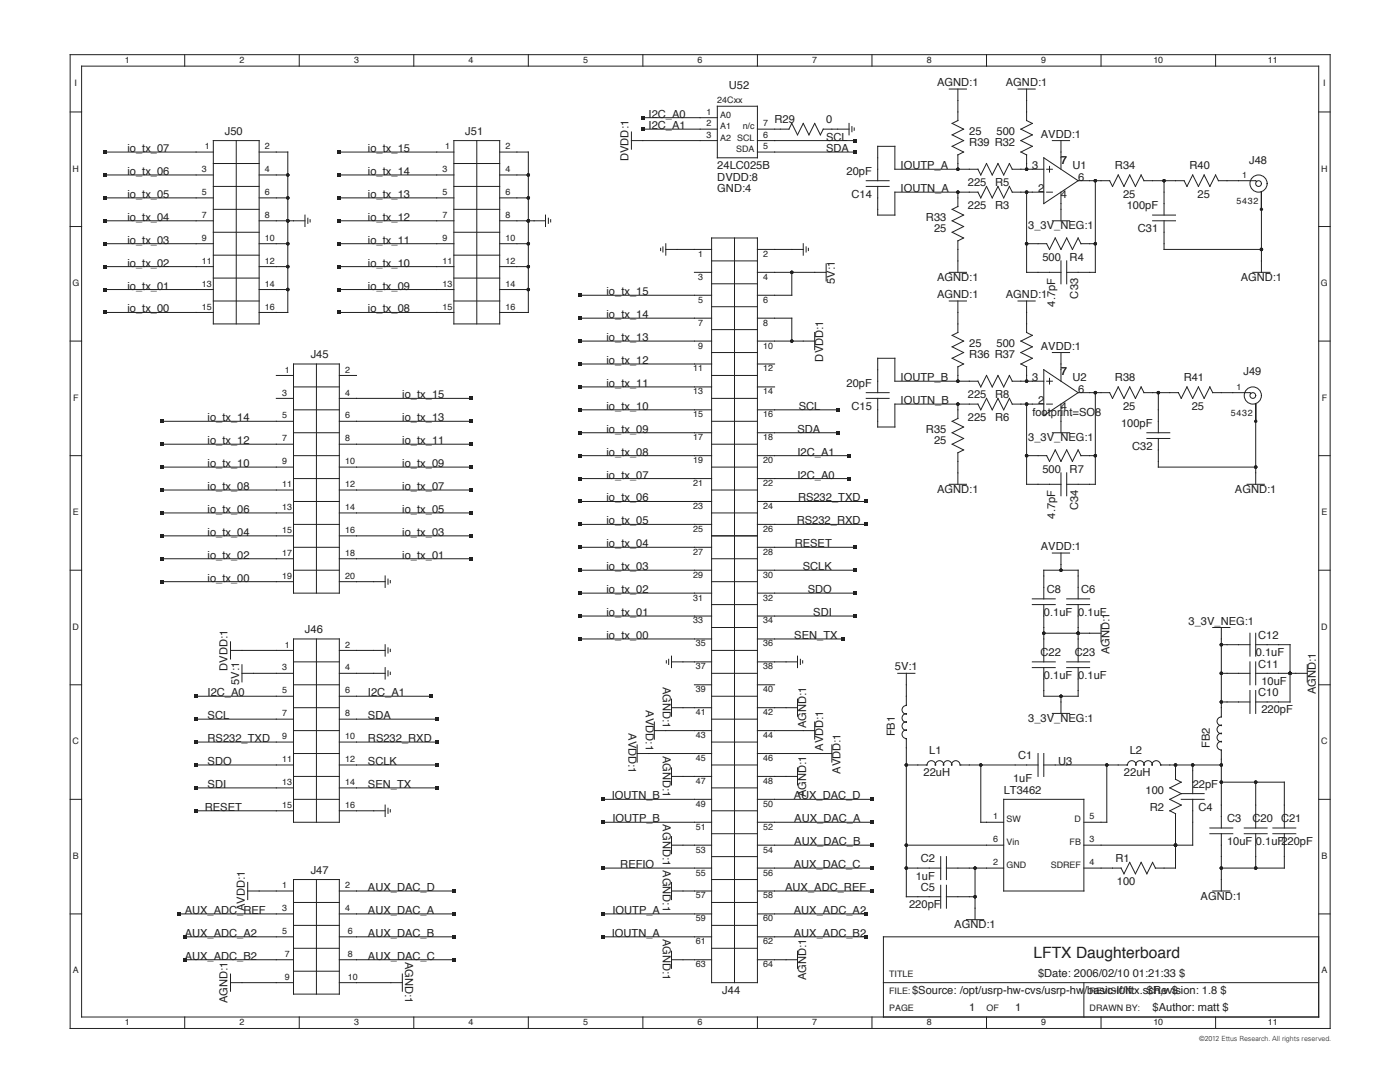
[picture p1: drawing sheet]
<svg xmlns="http://www.w3.org/2000/svg" width="279mm" height="216mm" viewBox="0 0 279 216" stroke-linecap="round" stroke-linejoin="round" font-family="sans-serif">
<g fill="none" stroke="#231f20" stroke-width=".2">
<path d="M14 10.9h251.5v194.3h-251.5zM16.3 13.2h246.9v189.7h-246.9zM36.9 10.9v2.3M59.7 10.9v2.3M82.6 10.9v2.3M105.4 10.9v2.3M128.3 10.9v2.3M151.2 10.9v2.3M174 10.9v2.3M189.4 17.8h3.5M191.2 17.8v6.3l-1.2 .5 2.3 1.2-2.3 1.1 2.3 1.2-2.3 1.1 2.3 1.1-1.1 .6M196.9 10.9v2.3"/>
<path d="M203.2 17.8h3.4M204.9 17.8v6.3l1.1 .5-2.3 1.2 2.3 1.1-2.3 1.2 2.3 1.1-2.3 1.1 1.2 .6M219.7 10.9v2.3M242.6 10.9v2.3M14 22.3h2.3M20.9 30.3h21.7M20.9 34.9h21.7M20.9 39.5h21.7M42.6 28.1h9.1v36.5h-9.1zM42.6 37.2h9.1M42.6 32.6h9.1M47.1 28.1v36.5"/>
<path d="M51.7 30.3h5.7v32h-5.7M51.7 34.9h5.7M51.7 39.5h5.7M67.7 30.3h22.9M67.7 34.9h22.9M67.7 39.5h22.9M90.6 37.2h9.1M90.6 32.6h9.1M90.6 28.1h9.1v36.5h-9.1zM95.2 28.1v36.5M99.7 30.3h5.7v32h-5.7M99.7 34.9h5.7"/>
<path d="M99.7 39.5h5.7M126 26.3v3.5M126 28.1h17.2M128.3 23.5h14.9M128.3 25.8h14.9M143.2 21.2h8v10.3h-8zM151.2 30.3h19.4M151.2 28.1h19.4M151.2 25.8h6.2l.6-1.2 1.2 2.3 1.1-2.3 1.1 2.3 1.2-2.3 1.1 2.3M169.4 25.8h-5.1l-.6 1.1M169.4 24.6v2.3M170 25.3v1"/>
<path d="M170.5 25.5v.5M172.9 36.1h4.5M172.9 37.2h4.5M175.2 37.2v5.7h3.4v-4.6h16.6l.5 1.2 1.2-2.3 1.1 2.3 1.2-2.3 1.1 2.3 1.2-2.3M191.2 30.9v2.9M191.2 38.3v2.9l-1.2 .6 2.3 1.1-2.3 1.2 2.3 1.1-2.3 1.1 2.3 1.2-1.1 .6v6.2M201.4 32.6l.6 1.2h6.3M201.4 37.2l.6 1.1h6.3M201.5 32.6l-1.2 2.3-1.1-2.3-1.2 2.3-1.1-2.3-1.2 2.3-.5-1.1h-16.6v-4.6h-3.4v6.9M204.9 38.3v16h6.8M204.9 30.9v2.9M208.3 31.5l6.9 4.6-6.9 4.5z"/>
<path d="M208.9 33.8h1.1M208.9 38.3h1.1M209.5 33.2v1.1M210 28.1h3.5M211.7 28.1v5.7M211.7 38.3v5.8M218.6 36.1v18.2h-5.7M227.7 34.9l.6 1.2h8l.6 1.1 1.1-2.3 1.2 2.3 1.1-2.3 1.2 2.3 1.1-2.3 .6 1.2M227.7 34.9l-1.1 2.3-1.1-2.3-1.2 2.3-1.1-2.3-1.2 2.3-.5-1.1h-6.3M232.3 36.1v6.8M243.1 36.1h7.5l.2 .1M251.7 38.3v16"/>
<path d="M263.2 22.3h2.3M14 45.2h2.3M20.9 48.6h21.7M20.9 44.1h21.7M20.9 57.8h21.7M20.9 53.2h21.7M42.6 41.8h9.1M42.6 46.3h9.1M42.6 55.5h9.1M42.6 50.9h9.1M51.7 48.6h5.7M51.7 44.1h9.2"/>
<path d="M51.7 57.8h5.7M51.7 53.2h5.7M60.9 42.9v2.3M61.4 43.5v1.1M61.9 43.8v.5M67.7 48.6h22.9M67.7 44.1h22.9M67.7 57.8h22.9M67.7 53.2h22.9M90.6 41.8h9.1M90.6 46.3h9.1M90.6 55.5h9.1"/>
<path d="M90.6 50.9h9.1M99.7 48.6h5.7M99.7 44.1h9.2M99.7 57.8h5.7M99.7 53.2h5.7M108.9 42.9v2.3M109.4 43.5v1.1M109.9 43.8v.5M115.7 58.9h26.3M131.8 49.5v.5M132.3 49.3v1M132.9 49.8h9.1"/>
<path d="M132.9 48.6v2.3M138.6 54.3h3.4M142 47.5h9.2v148.6h-9.2zM142 52.1h9.2M142 56.6h9.2M146.6 47.5v148.6M151.2 49.8h9.1M151.2 54.3h13.7M158 54.3v4.6h-6.8M160.3 48.6v2.3M160.9 49.3v1M161.3 49.5v.5"/>
<path d="M164.9 52.6v3.5M189.4 54.3h3.5M210 44.1h3.5M211.7 52.1v4.5M212.9 52.1v4.5M215.2 47.5l.5 1.1h2.9M215.2 47.5l-1.2 2.3-1.1-2.3-1.2 2.3-1.1-2.3-1.1 2.3-.6-1.2h-4M230 44.1h4.6M230 42.9h4.6M232.3 44.1v5.7h19.4M250 54.3h3.5M263.2 45.2h2.3"/>
<path d="M14 68.1h2.3M20.9 62.3h21.7M42.6 60.1h9.1M55.1 74.9h3.5M55.1 79.5h3.5M58.6 72.6h9.1v45.8h-9.1zM58.6 77.2h9.1M63.1 72.6v45.8M67.7 74.9h3.4M67.7 79.5h26.3M67.7 62.3h22.9M90.6 60.1h9.1"/>
<path d="M115.7 63.5h26.3M115.7 68.1h26.3M115.7 72.6h26.3M115.7 77.2h26.3M142 74.9h9.2M142 65.8h9.2M142 61.2h9.2M142 70.3h9.2M142 79.5h9.2M151.2 63.5h6.8v4.6M151.2 68.1h11.4M151.2 72.6h3.4"/>
<path d="M151.2 77.2h3.4M162.6 66.3v3.5M172.9 79.5h4.5M172.9 78.3h4.5M175.2 79.5v5.7h3.4v-4.6h16.6l.5 1.2 1.2-2.3 1.1 2.3 1.2-2.3 1.1 2.3 1.2-2.3M189.4 60.1h3.5M191.2 60.1v6.2l-1.2 .6 2.3 1.2-2.3 1.1 2.3 1.1-2.3 1.2 2.3 1.1-1.1 .6v2.9M201.4 74.9l.6 1.2h6.3M201.4 79.5l.6 1.1h6.3M201.5 74.9l-1.2 2.3-1.1-2.3-1.2 2.3-1.1-2.3-1.2 2.3-.5-1.1h-16.6v-4.6h-3.4v6.8M203.2 60.1h3.4M204.9 60.1v6.2l1.1 .6-2.3 1.2 2.3 1.1-2.3 1.1 2.3 1.2-2.3 1.1 1.2 .6v2.9"/>
<path d="M208.3 73.8l6.9 4.5-6.9 4.6zM208.9 76.1h1.1M209.5 75.5v1.1M210 70.3h3.5M211.7 70.3v5.8M218.6 78.3v18.3h-5.7M227.7 77.2l.6 1.1h6.9l.5 1.2 1.2-2.3 1.1 2.3 1.2-2.3 1.1 2.3 1.2-2.3 .5 1.1M227.7 77.2l-1.1 2.3-1.1-2.3-1.2 2.3-1.1-2.3-1.2 2.3-.5-1.2h-6.3M231.2 78.3v8M242 78.3h7.5l.1 .2M263.2 68.1h2.3M14 90.9h2.3"/>
<path d="M32.3 88.6h26.3M32.3 84.1h26.3M32.3 93.2h26.3M32.3 97.8h26.3M58.6 81.8h9.1M58.6 86.3h9.1M58.6 90.9h9.1M58.6 95.5h9.1M67.7 88.6h26.3M67.7 84.1h26.3M67.7 93.2h26.3M67.7 97.8h26.3"/>
<path d="M115.7 81.8h26.3M115.7 86.3h26.3M115.7 90.9h26.3M115.7 95.5h26.3M142 88.6h9.2M142 84.1h9.2M142 93.2h9.2M142 97.8h9.2M151.2 81.8h16M151.2 86.3h16M151.2 90.9h18.2M151.2 95.5h18.2"/>
<path d="M189.4 96.6h3.5M191.2 80.6v2.9M191.2 83.5l-1.2 .6 2.3 1.1-2.3 1.1 2.3 1.2-2.3 1.1 2.3 1.2-1.1 .5v6.3M204.9 80.6v16h6.8M208.9 80.6h1.1M210 86.3h3.5M211.7 80.6v5.7M211.7 94.3v4.6M212.9 94.3v4.6M215.2 89.8l.5 1.1h2.9M215.2 89.8l-1.2 2.3-1.1-2.3-1.2 2.3-1.1-2.3-1.1 2.3-.6-1.2h-4M228.9 86.3h4.6"/>
<path d="M228.9 87.5h4.6M231.2 87.5v5.7h19.4M248.9 96.6h3.4M250.6 80.6v16M263.2 90.9h2.3M14 113.8h2.3M32.3 102.4h26.3M32.3 111.5h26.3M32.3 116.1h26.3M32.3 106.9h26.3M58.6 100.1h9.1M58.6 104.6h9.1"/>
<path d="M58.6 109.2h9.1M58.6 113.8h9.1M67.7 102.4h26.3M67.7 111.5h26.3M67.7 116.1h9.2M67.7 106.9h26.3M76.9 114.9v2.3M77.4 115.6v1M77.9 115.8v.5M115.7 100.1h26.3M115.7 104.6h26.3M115.7 109.2h26.3"/>
<path d="M115.7 113.8h26.3M115.7 118.4h26.3M142 102.4h9.2M142 111.5h9.2M142 116.1h9.2M142 106.9h9.2M151.2 100.1h21.7M151.2 104.6h21.7M151.2 109.2h19.4M151.2 113.8h19.4M151.2 118.4h19.4M206 119.5h4.6"/>
<path d="M208.3 119.5v-5.7h6.9v5.7M210 110.4h3.5M211.7 110.4v3.4M212.9 119.5h4.6M263.2 113.8h2.3M14 136.6h2.3M39.1 138.9h19.5M46 129.8h12.6M46 128.1v3.4M48.3 134.4h10.3M48.3 132.6v3.5M58.6 127.5h9.1v36.6h-9.1z"/>
<path d="M58.6 132.1h9.1M58.6 136.6h9.1M63.1 127.5v36.6M67.7 129.8h9.2M67.7 134.4h9.2M67.7 138.9h18.3M76.9 128.6v2.3M76.9 133.2v2.3M77.4 129.3v1M77.4 133.8v1.1M77.9 129.6v.4M77.9 134.1v.5"/>
<path d="M115.7 122.9h26.3M115.7 127.5h26.3M133 131.8v.5M133.4 131.6v1M134 132.1h8M134 130.9v2.3M134 139.5v3.4M138.6 136.6h3.4M142 120.6h9.2M142 125.2h9.2M142 129.8h9.2M142 134.4h9.2"/>
<path d="M142 138.9h9.2M151.2 122.9h19.4M151.2 127.5h17.1M151.2 132.1h8M151.2 136.6h3.4M159.2 130.9v2.3M159.2 139.5v3.4M159.7 131.6v1M160.2 131.8v.5M179.2 134.4h3.4M180.9 134.4v6.4a.84 .84 0 0 0-.9 .8 .84 .84 0 0 0 .9 .8 .82 .82 0 0 0-.9 .9 .82 .82 0 0 0 .9 .8 .82 .82 0 0 0-.9 .8 .82 .82 0 0 0 .9 .8 .84 .84 0 0 0-.9 .8 .84 .84 0 0 0 .9 .9v31.5h6.8M206 120.6h4.6"/>
<path d="M206 132.1h4.6M206 133.2h4.6M208.3 126.4h11.4M208.3 133.2v5.7h6.9v-5.7M208.3 120.6v11.5M211.7 138.9v3.5M212.9 120.6h4.6M212.9 132.1h4.6M212.9 133.2h4.6M215.2 120.6v11.5M219.7 124.6v3.5M242 125.2h3.5"/>
<path d="M243.7 134.4h5.8M243.7 128.6h5.8M243.7 125.2v17.9a.84 .84 0 0 0-.8 .8 .84 .84 0 0 0 .9 .8 .82 .82 0 0 0-.9 .8 .82 .82 0 0 0 .9 .9 .82 .82 0 0 0-.9 .8 .82 .82 0 0 0 .9 .8 .84 .84 0 0 0-.9 .8 .84 .84 0 0 0 .8 .8v15.6M249.5 126.4v4.5M249.5 132.1v4.5M249.5 137.8v4.6M250.6 134.4h10.3M250.6 128.6h6.9v11.5h-6.9M250.6 126.4v4.5M250.6 132.1v4.5M250.6 137.8v4.6M260.9 132.6v3.5"/>
<path d="M263.2 136.6h2.3M14 159.5h2.3M39.1 143.5h19.5M39.1 148.1h19.5M39.1 152.6h19.5M39.1 157.2h19.5M58.6 141.2h9.1M58.6 145.8h9.1M58.6 150.4h9.1M58.6 154.9h9.1M58.6 159.5h9.1M67.7 143.5h19.5"/>
<path d="M67.7 148.1h19.5M67.7 152.6h19.5M67.7 157.2h19.5M120.3 159.5h21.7M127.2 148.6v3.5M127.2 150.4h14.8M130.6 144.1v3.4M130.6 145.8h11.4M134 153.2v3.4M134 141.2h8M134 154.9h8M142 143.5h9.2"/>
<path d="M142 148.1h9.2M142 152.6h9.2M142 157.2h9.2M151.2 141.2h8M151.2 145.8h11.4M151.2 150.4h14.8M151.2 154.9h8M151.2 159.5h22.8M159.2 153.2v3.4M162.6 144.1v3.4M166 148.6v3.5M180.9 152.6h4.1a.84 .84 0 0 1 .9-.8 .84 .84 0 0 1 .8 .9 .82 .82 0 0 1 .8-.9 .82 .82 0 0 1 .8 .9 .82 .82 0 0 1 .8-.9 .82 .82 0 0 1 .8 .9 .84 .84 0 0 1 .8-.9 .84 .84 0 0 1 .9 .8h15.6"/>
<path d="M195.7 152.6v11.5h4.6M200.3 159.5h16v18.3h-16zM207.2 150.4v4.5M208.3 152.6h16.7a.84 .84 0 0 1 .9-.8 .84 .84 0 0 1 .8 .9 .82 .82 0 0 1 .8-.9 .82 .82 0 0 1 .8 .9 .82 .82 0 0 1 .8-.9 .82 .82 0 0 1 .8 .9 .84 .84 0 0 1 .8-.9 .84 .84 0 0 1 .9 .8h12.1M208.3 150.4v4.5M210 142.4h3.5M220.9 152.6v11.5h-4.6M234.6 152.6v2.9l1.1 .6-2.2 1.1 2.2 1.2M235.7 159.5h4.6M235.7 158.4h4.6M235.7 158.4l-2.2 1.1 2.2 1.1-2.2 1.2 1.1 .6v10.8h-4M238 159.5v9.1h-21.7"/>
<path d="M238 152.6v5.8M243.7 140.1h5.8M243.7 156.1h12.6v9.1M250.6 156.1v9.1M263.2 159.5h2.3M39.1 161.8h19.5M49.4 176.1v3.4M49.4 177.8h9.2M58.6 175.5h9.1v22.9h-9.1zM63.1 175.5v22.9M67.7 161.8h9.2M67.7 177.8h22.9"/>
<path d="M76.9 160.6v2.3M77.4 161.3v1M77.9 161.6v.4M120.3 173.2h21.7M120.3 164.1h21.7M134 166.9v3.5M134 176.1v3.4M134 168.6h8M134 177.8h8M142 161.8h9.2M142 166.4h9.2M142 170.9h9.2"/>
<path d="M142 175.5h9.2M151.2 164.1h22.8M151.2 168.6h22.8M151.2 173.2h22.8M151.2 177.8h22.8M180.9 168.6h19.4M180.9 173.2h6.8M187.7 170.9v4.6M187.7 176.6v4.6M188.9 173.2h11.4M188.9 170.9v4.6M188.9 176.6v4.6"/>
<path d="M188.9 178.9h5.7M194.6 173.2v10.3M216.3 173.2h7.4l.6 1.2 1.2-2.3 1.1 2.3 1.1-2.3 1.2 2.3 1.1-2.3 .6 1.1M241.5 166.4h4.5M241.5 165.2h4.5M242 177.8h3.5M243.7 166.4v11.4M248.3 166.4h4.6M248.3 165.2h4.6M250.6 166.4v6.8M254 166.4h4.6M254 165.2h4.6"/>
<path d="M256.3 166.4v6.8h-12.6M14 182.4h2.3M35.7 182.4h22.9M36.9 186.9h21.7M36.9 191.5h21.7M46 196.1h12.6M46 194.4v3.4M58.6 180.1h9.1M58.6 189.2h9.1M58.6 184.6h9.1M58.6 193.8h9.1M67.7 196.1h12.6"/>
<path d="M67.7 182.4h22.9M67.7 186.9h22.9M67.7 191.5h22.9M80.3 194.4v3.4M120.3 182.4h21.7M120.3 186.9h21.7M134 189.8v3.4M134 191.5h8M142 180.1h9.2M142 189.2h9.2M142 184.6h9.2M151.2 182.4h21.7"/>
<path d="M151.2 186.9h21.7M151.2 191.5h8M159.2 189.8v3.4M176.3 196.1h86.9M192.9 183.5h3.4M216.3 196.1v6.8M263.2 186.9h-86.9v16M263.2 182.4h2.3M36.9 202.9v2.3M59.7 202.9v2.3M82.6 202.9v2.3M105.4 202.9v2.3"/>
<path d="M128.3 202.9v2.3M151.2 202.9v2.3M174 202.9v2.3M196.9 202.9v2.3M219.7 202.9v2.3M242.6 202.9v2.3"/>
<circle cx="251.2" cy="36.6" r="1.71"/>
<circle cx="251.2" cy="36.6" r=".57"/>
<circle cx="250" cy="78.9" r="1.71"/>
<circle cx="250" cy="78.9" r=".57"/>
</g>
<g fill="#231f20">
<path d="M172.5 104.3h.7v.7h-.7z"/>
<path d="M172.5 99.7h.7v.7h-.7z"/>
<path d="M166.8 86h.7v.7h-.7z"/>
<path d="M166.8 81.4h.7v.7h-.7z"/>
<path d="M170.2 113.4h.7v.7h-.7z"/>
<path d="M170.2 108.9h.7v.7h-.7z"/>
<path d="M170.2 118h.7v.7h-.7z"/>
<path d="M168 127.2h.6v.6h-.6z"/>
<path d="M170.2 122.6h.7v.7h-.7z"/>
<path d="M173.7 159.2h.7v.6h-.7z"/>
<path d="M173.7 163.7h.7v.7h-.7z"/>
<path d="M173.7 168.3h.7v.7h-.7z"/>
<path d="M173.7 172.9h.7v.7h-.7z"/>
<path d="M172.5 182h.7v.7h-.7z"/>
<path d="M173.7 177.4h.7v.7h-.7z"/>
<path d="M172.5 186.6h.7v.7h-.7z"/>
<path d="M120 182h.6v.7h-.6z"/>
<path d="M120 186.6h.6v.7h-.6z"/>
<path d="M120 163.7h.6v.7h-.6z"/>
<path d="M120 159.2h.6v.6h-.6z"/>
<path d="M120 172.9h.6v.7h-.6z"/>
<path d="M115.4 58.6h.7v.7h-.7z"/>
<path d="M115.4 63.1h.7v.7h-.7z"/>
<path d="M115.4 76.9h.7v.6h-.7z"/>
<path d="M115.4 67.7h.7v.7h-.7z"/>
<path d="M115.4 72.3h.7v.7h-.7z"/>
<path d="M115.4 90.6h.7v.7h-.7z"/>
<path d="M115.4 81.4h.7v.7h-.7z"/>
<path d="M115.4 86h.7v.7h-.7z"/>
<path d="M115.4 104.3h.7v.7h-.7z"/>
<path d="M115.4 95.2h.7v.6h-.7z"/>
<path d="M115.4 99.7h.7v.7h-.7z"/>
<path d="M115.4 118h.7v.7h-.7z"/>
<path d="M115.4 108.9h.7v.7h-.7z"/>
<path d="M115.4 113.4h.7v.7h-.7z"/>
<path d="M115.4 127.2h.7v.6h-.7z"/>
<path d="M115.4 122.6h.7v.7h-.7z"/>
<path d="M170.2 27.7h.7v.7h-.7z"/>
<path d="M170.2 30h.7v.7h-.7z"/>
<path d="M93.7 79.1h.7v.7h-.7z"/>
<path d="M31.9 83.7h.7v.7h-.7z"/>
<path d="M93.7 88.3h.7v.7h-.7z"/>
<path d="M93.7 83.7h.7v.7h-.7z"/>
<path d="M31.9 88.3h.7v.7h-.7z"/>
<path d="M31.9 97.4h.7v.7h-.7z"/>
<path d="M31.9 92.9h.7v.6h-.7z"/>
<path d="M93.7 92.9h.7v.6h-.7z"/>
<path d="M93.7 102h.7v.7h-.7z"/>
<path d="M93.7 97.4h.7v.7h-.7z"/>
<path d="M31.9 102h.7v.7h-.7z"/>
<path d="M31.9 111.2h.7v.6h-.7z"/>
<path d="M31.9 106.6h.7v.7h-.7z"/>
<path d="M93.7 106.6h.7v.7h-.7z"/>
<path d="M31.9 115.7h.7v.7h-.7z"/>
<path d="M93.7 111.2h.7v.6h-.7z"/>
<path d="M38.8 143.2h.7v.6h-.7z"/>
<path d="M86.8 143.2h.7v.6h-.7z"/>
<path d="M38.8 147.7h.7v.7h-.7z"/>
<path d="M86.8 147.7h.7v.7h-.7z"/>
<path d="M86.8 156.9h.7v.7h-.7z"/>
<path d="M38.8 156.9h.7v.7h-.7z"/>
<path d="M38.8 152.3h.7v.7h-.7z"/>
<path d="M86.8 152.3h.7v.7h-.7z"/>
<path d="M36.5 191.2h.7v.6h-.7z"/>
<path d="M36.5 186.6h.7v.7h-.7z"/>
<path d="M35.4 182h.7v.7h-.7z"/>
<path d="M90.2 191.2h.7v.6h-.7z"/>
<path d="M90.2 186.6h.7v.7h-.7z"/>
<path d="M90.2 182h.7v.7h-.7z"/>
<path d="M90.2 177.4h.7v.7h-.7z"/>
<path d="M128 25.4h.6v.7h-.6z"/>
<path d="M128 23.1h.6v.7h-.6z"/>
<path d="M169.1 90.6h.7v.7h-.7z"/>
<path d="M169.1 95.2h.7v.6h-.7z"/>
<path d="M38.8 161.4h.7v.7h-.7z"/>
<path d="M85.7 138.6h.7v.7h-.7z"/>
<path d="M38.8 138.6h.7v.7h-.7z"/>
<path d="M67.4 30h.7v.7h-.7z"/>
<path d="M67.4 48.3h.7v.7h-.7z"/>
<path d="M67.4 39.1h.7v.7h-.7z"/>
<path d="M67.4 57.4h.7v.7h-.7z"/>
<path d="M20.5 39.1h.7v.7h-.7z"/>
<path d="M20.5 30h.7v.7h-.7z"/>
<path d="M20.5 48.3h.7v.7h-.7z"/>
<path d="M20.5 57.4h.7v.7h-.7z"/>
<path d="M67.4 34.6h.7v.7h-.7z"/>
<path d="M67.4 43.7h.7v.7h-.7z"/>
<path d="M67.4 62h.7v.7h-.7z"/>
<path d="M67.4 52.9h.7v.6h-.7z"/>
<path d="M20.5 34.6h.7v.7h-.7z"/>
<path d="M20.5 52.9h.7v.6h-.7z"/>
<path d="M20.5 43.7h.7v.7h-.7z"/>
<path d="M20.5 62h.7v.7h-.7z"/>
<circle cx="158" cy="54.3" r=".34"/>
<circle cx="158" cy="68.1" r=".34"/>
<circle cx="191.2" cy="33.8" r=".34"/>
<circle cx="191.2" cy="38.3" r=".34"/>
<circle cx="251.7" cy="41.8" r=".34"/>
<circle cx="251.7" cy="49.8" r=".34"/>
<circle cx="57.4" cy="44.1" r=".34"/>
<circle cx="57.4" cy="34.9" r=".34"/>
<circle cx="57.4" cy="39.5" r=".34"/>
<circle cx="57.4" cy="48.6" r=".34"/>
<circle cx="57.4" cy="53.2" r=".34"/>
<circle cx="57.4" cy="57.8" r=".34"/>
<circle cx="105.4" cy="44.1" r=".34"/>
<circle cx="105.4" cy="34.9" r=".34"/>
<circle cx="105.4" cy="39.5" r=".34"/>
<circle cx="105.4" cy="48.6" r=".34"/>
<circle cx="105.4" cy="53.2" r=".34"/>
<circle cx="105.4" cy="57.8" r=".34"/>
<circle cx="180.9" cy="152.6" r=".34"/>
<circle cx="180.9" cy="168.6" r=".34"/>
<circle cx="195.7" cy="152.6" r=".34"/>
<circle cx="194.6" cy="173.2" r=".34"/>
<circle cx="194.6" cy="178.9" r=".34"/>
<circle cx="180.9" cy="173.2" r=".34"/>
<circle cx="220.9" cy="152.6" r=".34"/>
<circle cx="243.7" cy="152.6" r=".34"/>
<circle cx="234.6" cy="152.6" r=".34"/>
<circle cx="238" cy="152.6" r=".34"/>
<circle cx="234.6" cy="168.6" r=".34"/>
<circle cx="243.7" cy="173.2" r=".34"/>
<circle cx="243.7" cy="156.1" r=".34"/>
<circle cx="218.6" cy="36.1" r=".34"/>
<circle cx="218.6" cy="48.6" r=".34"/>
<circle cx="204.9" cy="38.3" r=".34"/>
<circle cx="204.9" cy="48.6" r=".34"/>
<circle cx="204.9" cy="33.8" r=".34"/>
<circle cx="191.2" cy="76.1" r=".34"/>
<circle cx="191.2" cy="80.6" r=".34"/>
<circle cx="218.6" cy="78.3" r=".34"/>
<circle cx="218.6" cy="90.9" r=".34"/>
<circle cx="204.9" cy="80.6" r=".34"/>
<circle cx="204.9" cy="90.9" r=".34"/>
<circle cx="204.9" cy="76.1" r=".34"/>
<circle cx="257.5" cy="134.4" r=".34"/>
<circle cx="243.7" cy="128.6" r=".34"/>
<circle cx="243.7" cy="134.4" r=".34"/>
<circle cx="243.7" cy="140.1" r=".34"/>
<circle cx="250.6" cy="173.2" r=".34"/>
<circle cx="250.6" cy="156.1" r=".34"/>
<circle cx="208.3" cy="126.4" r=".34"/>
<circle cx="215.2" cy="126.4" r=".34"/>
<circle cx="211.7" cy="113.8" r=".34"/>
<circle cx="211.7" cy="138.9" r=".34"/>
<circle cx="232.3" cy="36.1" r=".34"/>
<circle cx="231.2" cy="78.3" r=".34"/>
<circle cx="250.6" cy="84.1" r=".34"/>
<circle cx="250.6" cy="93.2" r=".34"/>
</g>
<text font-size="3.1" fill="#231f20" x="206.3" y="191.2">LFTX Daughterboard</text>
<g font-size="2.2" fill="#231f20">
<text x="145.4" y="17.8">U52</text>
<text x="187" y="17.2">AGND:1</text>
<text x="200.7" y="17.2">AGND:1</text>
<text x="129.4" y="23.5">I2C_A0</text>
<text x="44.9" y="26.9">J50</text>
<text x="92.9" y="26.9">J51</text>
<text x="129.4" y="25.8">I2C_A1</text>
<text x="154.6" y="24.6">R29</text>
<text x="164.9" y="28.1">SCL</text>
<text x="164.9" y="24.6">0</text>
<text x="193.5" y="29.2">R39 R32</text>
<text x="193.5" y="26.9">25</text>
<text x="198.9" y="26.9">500</text>
<text x="207.7" y="27.5">AVDD:1</text>
<text x="25.4" y="30.3">io_tx_07</text>
<text x="25.4" y="34.9">io_tx_06</text>
<text x="73.4" y="30.3">io_tx_15</text>
<text x="73.4" y="34.9">io_tx_14</text>
<text x="125.4" y="32.1" transform="rotate(-90 125.4 32.1)">DVDD:1</text>
<text x="143.2" y="33.8">24LC025B</text>
<text x="164.9" y="30.3">SDA</text>
<text x="169" y="34.9">20pF</text>
<text x="179.7" y="33.8">IOUTP_A</text>
<text x="206" y="33.8">3</text>
<text x="211.7" y="32.6">7</text>
<text x="214" y="33.8">U1</text>
<text x="222.5" y="33.8">R34</text>
<text x="237.4" y="33.8">R40</text>
<text x="249.3" y="32.6">J48</text>
<text x="25.4" y="39.5">io_tx_05</text>
<text x="73.4" y="39.5">io_tx_13</text>
<text x="143.2" y="38.3">GND:4</text>
<text x="143.2" y="36.1">DVDD:8</text>
<text x="169.9" y="39.5">C14</text>
<text x="179.7" y="38.3">IOUTN_A</text>
<text x="193.2" y="41.8">225</text>
<text x="193.2" y="37.2">225</text>
<text x="198.6" y="41.8">R3</text>
<text x="198.6" y="37.2">R5</text>
<text x="207.2" y="38.3">2</text>
<text x="211.7" y="39.5">4</text>
<text x="215.2" y="36.1">6</text>
<text x="224.1" y="39.5">25</text>
<text x="224.9" y="41.8">100pF</text>
<text x="239" y="39.5">25</text>
<text x="25.4" y="44.1">io_tx_04</text>
<text x="73.4" y="44.1">io_tx_12</text>
<text x="184.8" y="44.1">R33</text>
<text x="186.4" y="46.3">25</text>
<text x="205.2" y="45.8">3_3V_NEG:1</text>
<text x="227.1" y="46.3">C31</text>
<text x="25.4" y="48.6">io_tx_03</text>
<text x="25.4" y="53.2">io_tx_02</text>
<text x="73.4" y="48.6">io_tx_11</text>
<text x="73.4" y="53.2">io_tx_10</text>
<text x="208" y="52.1">500</text>
<text x="213.5" y="52.1">R4</text>
<text x="25.4" y="57.8">io_tx_01</text>
<text x="73.4" y="57.8">io_tx_09</text>
<text x="121" y="58.9">io_tx_15</text>
<text x="166.6" y="56.6" transform="rotate(-90 166.6 56.6)">5V:1</text>
<text x="187" y="56.1">AGND:1</text>
<text x="187" y="59.5">AGND:1</text>
<text x="200.7" y="59.5">AGND:1</text>
<text x="215.2" y="59.6" transform="rotate(-90 215.2 59.6)">C33</text>
<text x="247.6" y="56.1">AGND:1</text>
<text x="25.4" y="62.3">io_tx_00</text>
<text x="73.4" y="62.3">io_tx_08</text>
<text x="121" y="63.5">io_tx_14</text>
<text x="210.6" y="61.2" transform="rotate(-90 210.6 61.2)">4.7pF</text>
<text x="62" y="71.5">J45</text>
<text x="121" y="68.1">io_tx_13</text>
<text x="193.5" y="71.5">R36 R37</text>
<text x="193.5" y="69.2">25</text>
<text x="198.9" y="69.2">500</text>
<text x="207.7" y="69.8">AVDD:1</text>
<text x="121" y="77.2">io_tx_11</text>
<text x="121" y="72.6">io_tx_12</text>
<text x="164.3" y="72.1" transform="rotate(-90 164.3 72.1)">DVDD:1</text>
<text x="169" y="77.2">20pF</text>
<text x="179.7" y="76.1">IOUTP_B</text>
<text x="206" y="76.1">3</text>
<text x="211.7" y="74.9">7</text>
<text x="214" y="76.1">U2</text>
<text x="222.5" y="76.1">R38</text>
<text x="236.2" y="76.1">R41</text>
<text x="248.2" y="74.9">J49</text>
<text x="80.3" y="79.5">io_tx_15</text>
<text x="121" y="81.8">io_tx_10</text>
<text x="159.4" y="81.8">SCL</text>
<text x="169.9" y="81.8">C15</text>
<text x="179.7" y="80.6">IOUTN_B</text>
<text x="193.2" y="79.5">225</text>
<text x="198.6" y="79.5">R8</text>
<text x="206" y="82.9">footprint=SO8</text>
<text x="207.2" y="80.6">2</text>
<text x="211.7" y="81.8">4</text>
<text x="215.2" y="78.3">6</text>
<text x="224.1" y="81.8">25</text>
<text x="237.8" y="81.8">25</text>
<text x="41.4" y="84.1">io_tx_14</text>
<text x="41.4" y="88.6">io_tx_12</text>
<text x="80.3" y="88.6">io_tx_11</text>
<text x="80.3" y="84.1">io_tx_13</text>
<text x="121" y="86.3">io_tx_09</text>
<text x="159.2" y="86.3">SDA</text>
<text x="184.8" y="86.3">R35</text>
<text x="186.4" y="88.6">25</text>
<text x="193.2" y="84.1">225</text>
<text x="198.6" y="84.1">R6</text>
<text x="205.2" y="88.1">3_3V_NEG:1</text>
<text x="223.7" y="85.2">100pF</text>
<text x="226" y="89.8">C32</text>
<text x="41.4" y="93.2">io_tx_10</text>
<text x="80.3" y="93.2">io_tx_09</text>
<text x="121" y="90.9">io_tx_08</text>
<text x="121" y="95.5">io_tx_07</text>
<text x="159.2" y="90.9">I2C_A1</text>
<text x="159.2" y="95.5">I2C_A0</text>
<text x="208" y="94.3">500</text>
<text x="213.5" y="94.3">R7</text>
<text x="41.4" y="97.8">io_tx_08</text>
<text x="80.3" y="97.8">io_tx_07</text>
<text x="121" y="100.1">io_tx_06</text>
<text x="159.3" y="100.1">RS232_TXD</text>
<text x="187" y="98.3">AGND:1</text>
<text x="215.2" y="101.9" transform="rotate(-90 215.2 101.9)">C34</text>
<text x="246.5" y="98.3">AGND:1</text>
<text x="41.4" y="102.4">io_tx_06</text>
<text x="41.4" y="106.9">io_tx_04</text>
<text x="80.3" y="102.4">io_tx_05</text>
<text x="80.3" y="106.9">io_tx_03</text>
<text x="121" y="104.6">io_tx_05</text>
<text x="159" y="104.6">RS232_RXD</text>
<text x="210.6" y="103.5" transform="rotate(-90 210.6 103.5)">4.7pF</text>
<text x="41.4" y="111.5">io_tx_02</text>
<text x="80.3" y="111.5">io_tx_01</text>
<text x="121" y="109.2">io_tx_04</text>
<text x="121" y="113.8">io_tx_03</text>
<text x="158.6" y="109.2">RESET</text>
<text x="160.2" y="113.8">SCLK</text>
<text x="207.7" y="109.8">AVDD:1</text>
<text x="41.4" y="116.1">io_tx_00</text>
<text x="121" y="118.4">io_tx_02</text>
<text x="161.2" y="118.4">SDO</text>
<text x="208.9" y="118.4">C8</text>
<text x="215.8" y="118.4">C6</text>
<text x="121" y="122.9">io_tx_01</text>
<text x="162.3" y="122.9">SDI</text>
<text x="208.3" y="122.9">0.1uF</text>
<text x="215.2" y="122.9">0.1uF</text>
<text x="237.2" y="124.6">3_3V_NEG:1</text>
<text x="60.9" y="126.4">J46</text>
<text x="121" y="127.5">io_tx_00</text>
<text x="158.5" y="127.5">SEN_TX</text>
<text x="207.7" y="130.9">C22</text>
<text x="214.5" y="130.9">C23</text>
<text x="221.4" y="130.5" transform="rotate(-90 221.4 130.5)">AGND:1</text>
<text x="250.6" y="130.9">0.1uF</text>
<text x="251.1" y="127.5">C12</text>
<text x="45.4" y="133.9" transform="rotate(-90 45.4 133.9)">DVDD:1</text>
<text x="47.7" y="136.6" transform="rotate(-90 47.7 136.6)">5V:1</text>
<text x="132.3" y="137.1" transform="rotate(90 132.3 137.1)">AGND:1</text>
<text x="178.6" y="133.8">5V:1</text>
<text x="208.3" y="135.5">0.1uF</text>
<text x="215.2" y="135.5">0.1uF</text>
<text x="251.1" y="133.2">C11</text>
<text x="251.7" y="136.6">10uF</text>
<text x="41.4" y="143.5">SCL</text>
<text x="41.4" y="138.9">I2C_A0</text>
<text x="73.4" y="143.5">SDA</text>
<text x="73.4" y="138.9">I2C_A1</text>
<text x="128.9" y="141.8" transform="rotate(90 128.9 141.8)">AVDD:1</text>
<text x="251.1" y="138.9">C10</text>
<text x="251.7" y="142.3">220pF</text>
<text x="262.6" y="138.5" transform="rotate(-90 262.6 138.5)">AGND:1</text>
<text x="41.4" y="148.1">RS232_TXD</text>
<text x="73.4" y="148.1">RS232_RXD</text>
<text x="125.5" y="146.3" transform="rotate(90 125.5 146.3)">AVDD:1</text>
<text x="160.9" y="145.3" transform="rotate(-90 160.9 145.3)">AGND:1</text>
<text x="164.3" y="149.8" transform="rotate(-90 164.3 149.8)">AVDD:1</text>
<text x="178.6" y="146.9" transform="rotate(-90 178.6 146.9)">FB1</text>
<text x="205.2" y="144.1">3_3V_NEG:1</text>
<text x="241.5" y="149.2" transform="rotate(-90 241.5 149.2)">FB2</text>
<text x="41.4" y="152.6">SDO</text>
<text x="73.4" y="152.6">SCLK</text>
<text x="132.3" y="150.8" transform="rotate(90 132.3 150.8)">AGND:1</text>
<text x="167.7" y="154.4" transform="rotate(-90 167.7 154.4)">AVDD:1</text>
<text x="184.3" y="154.9">22uH</text>
<text x="185.4" y="150.4">L1</text>
<text x="203.2" y="151.5">C1</text>
<text x="211.2" y="152.6">U3</text>
<text x="224.3" y="154.9">22uH</text>
<text x="225.5" y="150.4">L2</text>
<text x="40.9" y="161.8">RESET</text>
<text x="41.4" y="157.2">SDI</text>
<text x="73.4" y="157.2">SEN_TX</text>
<text x="122.1" y="159.5">IOUTN_B</text>
<text x="158.4" y="159.5">AUX_DAC_D</text>
<text x="160.9" y="159.1" transform="rotate(-90 160.9 159.1)">AGND:1</text>
<text x="200.3" y="158.4">LT3462</text>
<text x="202.2" y="156.1">1uF</text>
<text x="228.6" y="158.4">100</text>
<text x="229.5" y="161.8">R2</text>
<text x="238" y="157.2">22pF</text>
<text x="239.2" y="161.8">C4</text>
<text x="122.2" y="164.1">IOUTP_B</text>
<text x="132.3" y="164.5" transform="rotate(90 132.3 164.5)">AGND:1</text>
<text x="158.5" y="164.1">AUX_DAC_A</text>
<text x="244.9" y="164.1">C3</text>
<text x="250" y="164.1">C20</text>
<text x="255.7" y="164.1">C21</text>
<text x="123.8" y="173.2">REFIO</text>
<text x="132.3" y="173.7" transform="rotate(90 132.3 173.7)">AGND:1</text>
<text x="158.4" y="173.2">AUX_DAC_C</text>
<text x="158.5" y="168.6">AUX_DAC_B</text>
<text x="183.8" y="172.1">C2</text>
<text x="222.6" y="172.1">R1</text>
<text x="244.9" y="168.6">10uF</text>
<text x="250.6" y="168.6">0.1uF220pF</text>
<text x="62" y="174.4">J47</text>
<text x="73.4" y="177.8">AUX_DAC_D</text>
<text x="156.7" y="177.8">AUX_ADC_REF</text>
<text x="182.8" y="175.5">1uF</text>
<text x="183.8" y="177.8">C5</text>
<text x="222.9" y="176.6">100</text>
<text x="239.6" y="179.5">AGND:1</text>
<text x="36.9" y="182.4">AUX_ADC_REF</text>
<text x="48.9" y="181.8" transform="rotate(-90 48.9 181.8)">AVDD:1</text>
<text x="73.4" y="182.4">AUX_DAC_A</text>
<text x="122.2" y="182.4">IOUTP_A</text>
<text x="158.4" y="182.4">AUX_ADC_A2</text>
<text x="181.4" y="181.2">220pF</text>
<text x="190.5" y="185.2">AGND:1</text>
<text x="36.9" y="191.5">AUX_ADC_B2</text>
<text x="36.9" y="186.9">AUX_ADC_A2</text>
<text x="73.4" y="191.5">AUX_DAC_C</text>
<text x="73.4" y="186.9">AUX_DAC_B</text>
<text x="80.9" y="191.9" transform="rotate(90 80.9 191.9)">AGND:1</text>
<text x="122.1" y="186.9">IOUTN_A</text>
<text x="132.3" y="187.4" transform="rotate(90 132.3 187.4)">AGND:1</text>
<text x="158.4" y="186.9">AUX_ADC_B2</text>
<text x="160.9" y="195.6" transform="rotate(-90 160.9 195.6)">AGND:1</text>
<text x="207.2" y="194.9">$Date: 2006/02/10 01:21:33 $</text>
<text x="45.4" y="200.2" transform="rotate(-90 45.4 200.2)">AGND:1</text>
<text x="144.1" y="198.4">J44</text>
<text x="182" y="198.4">$Source: /opt/usrp-hw-cvs/usrp-hw/basic-lf/lftx.sch,v $</text>
<text x="193.5" y="201.8">1</text>
<text x="202.6" y="201.8">1</text>
<text x="228.9" y="198.4">$Revision: 1.8 $</text>
<text x="230" y="201.8">$Author: matt $</text>
</g>
<g font-size="1.8" fill="#231f20">
<text x="14.9" y="17.1">I</text>
<text x="24.9" y="12.5">1</text>
<text x="47.8" y="12.5">2</text>
<text x="70.7" y="12.5">3</text>
<text x="93.5" y="12.5">4</text>
<text x="116.4" y="12.5">5</text>
<text x="139.2" y="12.5">6</text>
<text x="162.1" y="12.5">7</text>
<text x="185" y="12.5">8</text>
<text x="207.8" y="12.5">9</text>
<text x="230.2" y="12.5">10</text>
<text x="253" y="12.5">11</text>
<text x="264.1" y="17.1">I</text>
<text x="141" y="22.9">1</text>
<text x="143.2" y="20.6">24Cxx</text>
<text x="143.7" y="23.5">A0</text>
<text x="40.9" y="29.8">1</text>
<text x="52.9" y="29.8">2</text>
<text x="88.9" y="29.8">1</text>
<text x="100.9" y="29.8">2</text>
<text x="141" y="27.5">3</text>
<text x="141" y="25.2">2</text>
<text x="143.7" y="28.1">A2 SCL</text>
<text x="143.7" y="25.8">A1</text>
<text x="148.2" y="25.8">n/c</text>
<text x="152.3" y="29.8">5</text>
<text x="152.3" y="27.5">6</text>
<text x="152.3" y="25.2">7</text>
<text x="14.5" y="34.2">H</text>
<text x="40.3" y="34.3">3</text>
<text x="52.9" y="34.3">4</text>
<text x="88.3" y="34.3">3</text>
<text x="100.9" y="34.3">4</text>
<text x="146.9" y="30.3">SDA</text>
<text x="247.9" y="35.5">1</text>
<text x="263.7" y="34.2">H</text>
<text x="40.3" y="38.9">5</text>
<text x="52.9" y="38.9">6</text>
<text x="88.3" y="38.9">5</text>
<text x="100.9" y="38.9">6</text>
<text x="246.8" y="40.6">5432</text>
<text x="40.3" y="43.5">7</text>
<text x="52.9" y="43.5">8</text>
<text x="88.3" y="43.5">7</text>
<text x="100.9" y="43.5">8</text>
<text x="40.3" y="48.1">9</text>
<text x="40.3" y="52.6">11</text>
<text x="52.9" y="48.1">10</text>
<text x="52.9" y="52.6">12</text>
<text x="88.3" y="48.1">9</text>
<text x="88.3" y="52.6">11</text>
<text x="100.9" y="48.1">10</text>
<text x="100.9" y="52.6">12</text>
<text x="139.3" y="51.3">1</text>
<text x="152.3" y="51.3">2</text>
<text x="14.4" y="57.1">G</text>
<text x="40.3" y="57.2">13</text>
<text x="52.9" y="57.2">14</text>
<text x="88.3" y="57.2">13</text>
<text x="100.9" y="57.2">14</text>
<text x="139.3" y="55.8">3</text>
<text x="152.3" y="55.8">4</text>
<text x="263.6" y="57.1">G</text>
<text x="40.3" y="61.8">15</text>
<text x="52.9" y="61.8">16</text>
<text x="88.3" y="61.8">15</text>
<text x="100.9" y="61.8">16</text>
<text x="139.3" y="60.4">5</text>
<text x="139.3" y="65">7</text>
<text x="152.3" y="60.4">6</text>
<text x="152.3" y="65">8</text>
<text x="139.3" y="69.5">9</text>
<text x="152.3" y="69.5">10</text>
<text x="56.9" y="74.3">1</text>
<text x="68.9" y="74.3">2</text>
<text x="138.3" y="74.1">11</text>
<text x="152.3" y="74.1">12</text>
<text x="246.8" y="77.8">1</text>
<text x="14.6" y="79.9">F</text>
<text x="56.3" y="78.9">3</text>
<text x="56.3" y="83.5">5</text>
<text x="68.9" y="78.9">4</text>
<text x="68.9" y="83.5">6</text>
<text x="138.3" y="78.7">13</text>
<text x="138.3" y="83.3">15</text>
<text x="152.3" y="78.7">14</text>
<text x="152.3" y="83.3">16</text>
<text x="245.6" y="82.9">5432</text>
<text x="263.8" y="79.9">F</text>
<text x="56.3" y="88.1">7</text>
<text x="68.9" y="88.1">8</text>
<text x="138.3" y="87.8">17</text>
<text x="152.3" y="87.8">18</text>
<text x="56.3" y="92.6">9</text>
<text x="68.9" y="92.6">10</text>
<text x="138.3" y="92.4">19</text>
<text x="152.3" y="92.4">20</text>
<text x="56.3" y="101.8">13</text>
<text x="56.3" y="97.2">11</text>
<text x="68.9" y="101.8">14</text>
<text x="68.9" y="97.2">12</text>
<text x="138.3" y="97">21</text>
<text x="138.3" y="101.5">23</text>
<text x="152.3" y="97">22</text>
<text x="152.3" y="101.5">24</text>
<text x="14.5" y="102.8">E</text>
<text x="56.3" y="106.4">15</text>
<text x="68.9" y="106.4">16</text>
<text x="138.3" y="106.1">25</text>
<text x="152.3" y="106.1">26</text>
<text x="263.7" y="102.8">E</text>
<text x="56.3" y="110.9">17</text>
<text x="68.9" y="110.9">18</text>
<text x="138.3" y="110.7">27</text>
<text x="152.3" y="110.7">28</text>
<text x="56.3" y="115.5">19</text>
<text x="68.9" y="115.5">20</text>
<text x="138.3" y="115.3">29</text>
<text x="138.3" y="119.8">31</text>
<text x="152.3" y="115.3">30</text>
<text x="152.3" y="119.8">32</text>
<text x="14.5" y="125.7">D</text>
<text x="138.3" y="124.4">33</text>
<text x="152.3" y="124.4">34</text>
<text x="263.7" y="125.7">D</text>
<text x="56.9" y="129.2">1</text>
<text x="68.9" y="129.2">2</text>
<text x="138.9" y="129">35</text>
<text x="152.3" y="129">36</text>
<text x="56.3" y="133.8">3</text>
<text x="68.9" y="133.8">4</text>
<text x="138.9" y="133.5">37</text>
<text x="152.3" y="133.5">38</text>
<text x="56.3" y="138.4">5</text>
<text x="56.3" y="142.9">7</text>
<text x="68.9" y="142.9">8</text>
<text x="68.9" y="138.4">6</text>
<text x="138.9" y="138.1">39</text>
<text x="138.9" y="142.7">41</text>
<text x="152.3" y="138.1">40</text>
<text x="152.3" y="142.7">42</text>
<text x="14.5" y="148.5">C</text>
<text x="56.3" y="147.5">9</text>
<text x="68.9" y="147.5">10</text>
<text x="138.9" y="147.3">43</text>
<text x="152.3" y="147.3">44</text>
<text x="263.7" y="148.5">C</text>
<text x="56.3" y="152.1">11</text>
<text x="68.9" y="152.1">12</text>
<text x="138.9" y="151.8">45</text>
<text x="152.3" y="151.8">46</text>
<text x="56.3" y="161.2">15</text>
<text x="56.3" y="156.6">13</text>
<text x="68.9" y="161.2">16</text>
<text x="68.9" y="156.6">14</text>
<text x="138.9" y="156.4">47</text>
<text x="138.9" y="161">49</text>
<text x="152.3" y="156.4">48</text>
<text x="152.3" y="161">50</text>
<text x="138.9" y="165.6">51</text>
<text x="152.3" y="165.6">52</text>
<text x="198.2" y="163.5">1</text>
<text x="200.9" y="164.1">SW</text>
<text x="214.5" y="164.1">D</text>
<text x="217.5" y="163.5">5</text>
<text x="14.5" y="171.4">B</text>
<text x="138.9" y="170.1">53</text>
<text x="152.3" y="170.1">54</text>
<text x="198.2" y="168.1">6</text>
<text x="198.2" y="172.6">2</text>
<text x="200.9" y="168.6">Vin</text>
<text x="200.9" y="173.2">GND</text>
<text x="209.7" y="173.2">SDREF</text>
<text x="213.5" y="168.6">FB</text>
<text x="217.5" y="168.1">3</text>
<text x="217.5" y="172.6">4</text>
<text x="263.7" y="171.4">B</text>
<text x="56.3" y="177.2">1</text>
<text x="68.9" y="177.2">2</text>
<text x="138.9" y="174.7">55</text>
<text x="138.9" y="179.3">57</text>
<text x="152.3" y="174.7">56</text>
<text x="152.3" y="179.3">58</text>
<text x="56.3" y="181.8">3</text>
<text x="68.9" y="181.8">4</text>
<text x="138.9" y="183.8">59</text>
<text x="152.3" y="183.8">60</text>
<text x="56.3" y="186.4">5</text>
<text x="56.9" y="190.9">7</text>
<text x="69.4" y="190.9">8</text>
<text x="69.4" y="186.4">6</text>
<text x="138.9" y="188.4">61</text>
<text x="152.3" y="188.4">62</text>
<text x="14.5" y="194.2">A</text>
<text x="56.9" y="195.5">9</text>
<text x="69.4" y="195.5">10</text>
<text x="138.9" y="193">63</text>
<text x="152.3" y="193">64</text>
<text x="177.4" y="194.9">TITLE</text>
<text x="263.7" y="194.2">A</text>
<text x="177.4" y="198.4">FILE:</text>
<text x="177.4" y="201.8">PAGE</text>
<text x="196.9" y="201.8">OF</text>
<text x="217.5" y="198.4">REVISION:</text>
<text x="217.5" y="201.8">DRAWN BY:</text>
<text x="24.9" y="204.5">1</text>
<text x="47.8" y="204.5">2</text>
<text x="70.7" y="204.5">3</text>
<text x="93.5" y="204.5">4</text>
<text x="116.4" y="204.5">5</text>
<text x="139.2" y="204.5">6</text>
<text x="162.1" y="204.5">7</text>
<text x="185" y="204.5">8</text>
<text x="207.8" y="204.5">9</text>
<text x="230.2" y="204.5">10</text>
<text x="253" y="204.5">11</text>
</g>
<text font-size="1.4" fill="#231f20" x="239.3" y="207.7">©2012 Ettus Research. All rights reserved.</text>
</svg>
